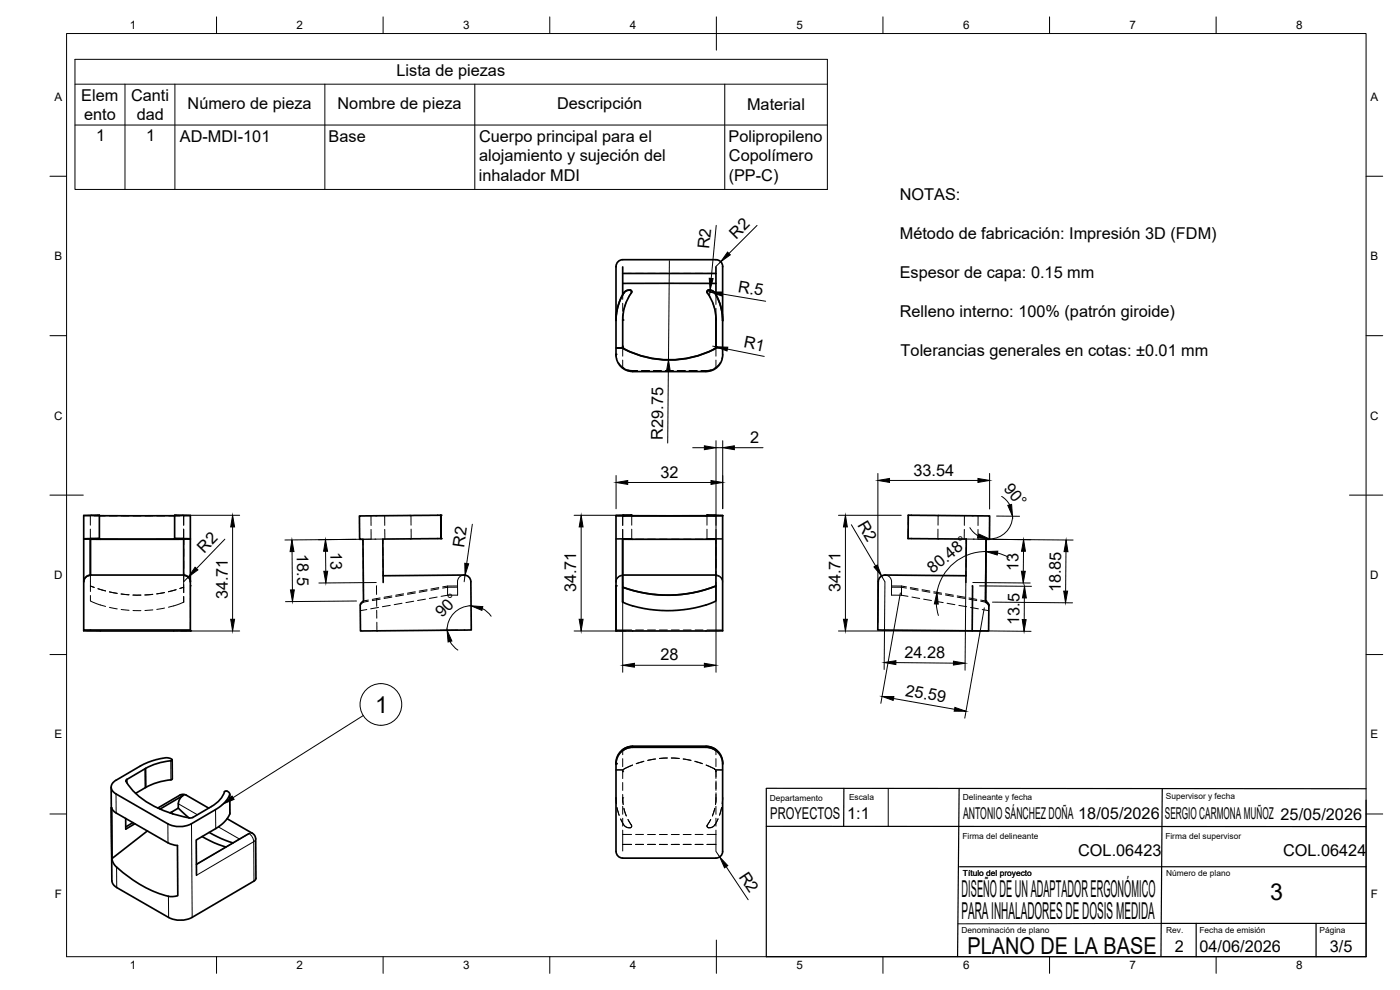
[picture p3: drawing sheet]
<svg xmlns="http://www.w3.org/2000/svg" width="420mm" height="297mm" viewBox="0 0 420 297" stroke-linecap="round" stroke-linejoin="round" font-family="sans-serif">
<!-- layer: Visible -->
<g fill="none" stroke="#000" stroke-width=".51">
<path d="M184.9 96.1v10.4a5 5 0 0 0 5 5h22a5 5 0 0 0 5-5v-10.3M184.9 96.1v-16.2a2 2 0 0 1 2-2h28a2 2 0 0 1 2 2v16.3M186.9 80.1v8.3M186.9 82h28M186.9 85h28M187.1 88l.5-.5 .8-.4 .9 .1 .3 .5a16 16 0 0 0-2.7 8.3v7.9M187.1 88l-.9 1.9-.8 2.2-.5 4.1M187.1 88l-.9 1.8-.8 2.3-.5 4M189.6 87.5l-.3-.5h-.9l-.8 .5-.5 .5M189.6 87.5v.1M212.2 87.5l.3-.5h.8l.8 .4 .5 .6M212.2 87.5v.1"/>
<path d="M214.6 88l1.7 3.9 .5 2.4 .1 2M214.6 88l1.7 3.9 .5 2.4 .1 1.9M214.6 88l-.5-.5-.9-.4-.8 .1-.2 .5a16 16 0 0 1 2.7 8.3M214.9 80.1v8.3M214.9 95.4v8.6M186.9 103.9l.1 .5a28.6 28.6 0 0 0 27.8 0l.1-.5M214.9 103.8l-.1 .6a28.6 28.6 0 0 1-27.8 0l-.1-.5M29.8 154.7h22.6M132.3 154.6l-24.4 .2v7h1l.2 18.5-1 1.2 .1 7.8 33.2-.3-.1-14.5a2 2 0 0 0-2-2M184.9 154.7h32M186.9 154.7h28M186.9 154.7h.1"/>
<path d="M186.9 154.7l2.7-.1-4.7 .1v34.6M189.6 154.6v.2M212.2 154.6v.2M214.9 154.7h.1M214.9 154.7l-2.7-.1 4.7 .1v34.6h-32M27.1 161.7v10.8M27.1 161.8h3M27.1 172.5h28M27.1 161.7l2.7-.1-4.7 .1M27.1 161.7h.1M27.1 172.5a2 2 0 0 0-2 2M29.8 161.6v-7l-4.7 .1v34.3h32"/>
<path d="M52.4 161.6v-7h4.3l.4 .1v7M55.1 161.7h2v12.8M55.1 172.5a2 2 0 0 1 2 2M55.1 161.7h-30M55.1 161.8h-25M57.1 174.5v14.8M57.1 161.7l-4.7-.1 2.7 .1v10.8M132.4 161.6l-17.5 .1 .1 13.1M132.4 161.6l-.1-7 .1 7M139.3 172.5l-24.3 .2M184.9 175.8h.1M184.9 175.8v13.5"/>
<path d="M186.9 161.8v18.9M186.9 161.8h28M186.9 172.5h28M214.9 161.8v18.5l-2 .9a39.1 39.1 0 0 1-24.2 .2l-1.8-.8M214.9 175.8a39.3 39.3 0 0 1-28 .4 39.2 39.2 0 0 0 28-.4M289.9 174.8l.1-13.1-17.5-.1 .1-7 24.4 .2-.1 7h-1l-.1 18.8 1 1.2-.1 7.5h-4.9M289.9 172.7l-24.3-.2a2 2 0 0 0-2 2l-.2 14.5 28.4 .3v-13.5M296 161.8l-.2 18.5 .8 .8 .2 .7M25.1 189l.2 .3h4.8M57.1 189.3h-27M186.9 180.6v.1M33.4 236.2l.2 28.1"/>
<path d="M38.1 233.9l-.3 .3a21.8 21.8 0 0 0 12.3 9.4l3.3 1 4 .8 6-3.4M38.1 233.9v1M43.6 230.6l-5.5 3.3M43.6 230.6l.1 5.7-3 1.7M43.6 230.6l.1 5.7M51.2 228.3l.4-.2-.1-.3-1.8-.4-4.1 .9-3.1 1.3-7.7 4.5a2.18 2.18 0 0 0-1.4 2.1 2.18 2.18 0 0 0 1.4 2l15.6 9M51.3 228.3a19.2 19.2 0 0 0-7.6 2.3M51.7 228l-.1 5.9a26.1 26.1 0 0 0-7.9 2.4M54.9 238.7l-6.9 4.1M54.9 238.7l-1 1.1a4.2 4.2 0 0 0-.4 2.7M55.9 238.6l6.7 3.9M55.9 238.6l-.8-.3-.8 .1-7 4.1"/>
<path d="M69 238.3v5.7l-.8 1.6-1.1 1.3-1.6 1.2-6.6 3.9 .1 10.6M184.9 229.1v26.4a2.04 2.04 0 0 0 2 2M184.9 229.2a5 5 0 0 1 5-5h22a5 5 0 0 1 5 5M186.9 225v.2l1.2-.7 1.7-.3 22.1-.1 1.4 .3 1.6 .8v-.2M186.9 225h.1M189.9 223.9a5 5 0 0 0-5 5.3M211.9 223.9a5 5 0 0 1 5 5v26.6a2 2 0 0 1-2 2M214.9 225l-1.4-.8-1.6-.3-22 .1-1.6 .2-1.4 .8M33.6 257.6l.5 1.4 .9 1.2M33.6 257.6h.1M37.7 245.6v3.2l2.8-1.7M39.9 246.8l-2.2 1.3"/>
<path d="M44.2 249.3l-10.6 8.3M50.4 252.9l-15.5-9-.8-.6-.6-1 .1 15.3M50.4 252.9l1.3 .5 1.6 .3 .1 15-2.3 .3a29.6 29.6 0 0 1-13.7-6.8l-2.4-2M51.4 243.7l-.3 .3M51.4 243.7l.5 .5M53.5 242.5l3.2 2.9M53.5 242.5l-2.1 1.2M60.7 251l3.6 1.9 3.5 1.3M62.8 249.8l3.6 1.8 3.5 1.3M63.5 242a8.3 8.3 0 0 0 4-4.6l.5-.1 .5 .3 .5 .7-.7 1.3-1.2 1.6-2 1.5-7.6 4.4a7.8 7.8 0 0 1-7.1 .1M68.2 245.6l7.5 4.4 .9 .9 .1 .8 .1 12.1-.6 .6-18.5 10.8a7.8 7.8 0 0 1-7.1 .1l-15.5-9-1-.7-.5-1.3M74.7 250.1l-15.8 9.2"/>
<path d="M186.9 257.5h28"/>
</g>
<!-- layer: Hidden -->
<g fill="none" stroke="#000" stroke-width=".3">
<path d="M186.9 88.4v1.4M186.9 91v2.4M187 94l-.1 2v-1.4M188 90.6l-.8 2.2M189.5 82h-2.6M189.6 87.5l-1.1 2M190.8 82h2.3M194.3 82h2.4M197.9 82h2.4M201.5 82h2.4M205 82h2.4M208.6 82h2.4"/>
<path d="M212.2 82h2.7M212.2 87.5l1.1 2M213.8 90.6l.7 2.2M214.7 94l.2 2M214.9 88.4v2.9M214.9 92.5v2.9M184.9 106.3l.2 1.4M184.9 104.4h2l-2 .1M184.9 106.2h.1M184.9 106.4h.1M185.6 108.8l1.7 1.7M186.9 110.3l.5 .5 1.2 .5 2.7 .1"/>
<path d="M186.9 110.3l1.7 .8 2.7 .1M186.9 110.4h.1M186.9 110.3h.1M186.9 103.9v.5M186.9 104.5v2.4M186.9 108v2.4M188.4 110.9l2.9 .3M192.5 111.2h2.4M192.5 111.4h2.4M196.1 111.2h2.4M196.1 111.4h2.4M199.7 111.2h2.4"/>
<path d="M199.7 111.4h2.4M203.3 111.2h2.3M203.3 111.4h2.3M206.8 111.2h2.4M206.8 111.4h2.4M213.4 110.9l-3 .3M214.9 108v2.4l-1.8 .9-2.7 .1M214.9 110.3l-1.6 .8-2.9 .2M214.9 104v.4M214.9 104.4h.1M214.9 104.4h2M216.1 108.8l-.5 .7-1.1 .9"/>
<path d="M216.9 106.2l-.3 1.5M216.9 104.5h-2v2.4M25.1 154.8h1.9M27.1 154.7l2.7 .1M27.1 154.7v2.9M27.1 158.8v2.9M28.2 154.8h3.4M29.8 154.6l-2.7 .1M32.8 154.8h2.4M36.4 154.8h2.3M39.9 154.8h2.4M43.5 154.8h2.4"/>
<path d="M47.1 154.8h2.4M50.7 154.8h3.3M52.4 154.6l2.7 .1M55.1 154.7h.1M55.1 154.7l-2.7 .1M55.1 154.7v2.9M55.1 158.8v2.9M57.1 154.8h-1.9M111.3 154.8l.1 2.9M111.4 158.9l-.1 2.9h-2.4v1.7M115.4 154.7l.1 2.9M115.5 158.8v2.9"/>
<path d="M123.3 154.7l.1 2.9M123.4 158.8v2.9M186.9 154.7v2.9M186.9 158.8v2.9M189.6 154.8v2.8M189.6 158.8v2.8M212.2 154.8v2.8M212.2 158.8v2.8M214.9 154.7v2.9M214.9 158.8v3M272.6 158.7l-.1 2.9M272.6 154.6v2.9"/>
<path d="M281.5 158.8v2.9M281.5 154.7v2.9M289.4 158.8v2.9M289.4 154.7v2.9M293.5 158.9v2.9M293.5 154.8v2.9M27.1 172.5v.2M27.1 172.7a2.02 2.02 0 0 0-2 2.1M27.1 178.7v1.6l4.6 1.7M27.1 172.5h.1M27.1 172.5v5M27.1 175.8l1.2 .4-1.2-.4"/>
<path d="M29.4 176.6l2.3 .7M32.8 177.6l2.4 .4M36.3 178.2l2.4 .2M36.3 178.2l2.4 .3M39.9 178.5h2.4h-2.4M43.5 178.5l2.3-.2zM47 178.2l2.4-.4zM50.5 177.5l2.4-.6zM55.1 161.8v1.7M55.1 172.5h.1M55.1 172.7a2.02 2.02 0 0 1 2 2.1M55.1 172.5v5.3"/>
<path d="M55.1 176.2l-1.1 .4M55.1 161.8h.1M55.1 164.7v2.4M55.1 168.2v2.4M55.1 171.8v2.4M55.1 179v1.7M57.1 175.8v2.6M57.1 175.8h.1M57.1 179.5v2.4M109 164.7v2.4M109 168.2v2.4M109 171.8l.1 2.4"/>
<path d="M109.1 175.4v2.4M109.1 179v1.7M112.5 161.8l2.4-.1v1.4M113 179.5l.1 2.4M113.1 175.8l-.1 2.6M114.1 179.4l-2.4 .4M114.1 179.8l-2.4 .4M114.9 164.3v2.4M114.9 167.8l.1 2.4M115 172.7h.1M115 171.4v1.3M117.6 179.2l-2.3 .4"/>
<path d="M117.6 178.8l-2.3 .4M121.1 178.5l-2.3 .5M121.1 178.2l-2.3 .4M124.6 177.6l-2.3 .4M124.7 177.9l-2.4 .4M127.7 179.8l-2.4 .4M128.2 177.3l-2.4 .4M128.2 176.9l-2.4 .4M131.2 179.1l-2.3 .5M131.7 176.7l-2.4 .4M131.7 176.3l-2.4 .4M132.8 176.1l1.5-.3v2.8"/>
<path d="M134.3 178.6l-1.9 .3M137.3 176.2h-3l-1.4 .3M137.3 175.8h-3M139.3 172.5a1.99 1.99 0 0 0-2 2v4.1h-3M184.9 161.7h2M186.8 161.6l-1.9 .1M186.9 172.7a2.02 2.02 0 0 0-2 2.1M186.9 161.7h.1M186.9 161.7l2.7 .1M186.9 161.7v.1M186.9 161.8h.1M186.9 172.5a2.02 2.02 0 0 0-2 2"/>
<path d="M187.1 161.6h2.5l-2.7 .1M190.8 161.8h2.3M194.3 161.8h2.4M197.9 161.8h2.4M201.5 161.8h2.4M207.4 161.8h-2.4M208.6 161.8h2.4M214.9 161.7v1.4M214.9 172.5a2 2 0 0 1 2 2M214.9 172.5h.1M214.9 171.4v1.3a2.02 2.02 0 0 1 2 2.1M214.9 161.7l-2.7 .1"/>
<path d="M214.9 161.7h2M214.9 164.3v2.4M214.9 167.8v2.4M216.5 161.6h-4.3l2.7 .1M265.6 172.5a1.99 1.99 0 0 1 2 2l-.1 4.1h3M267.6 176.2h3l1.4 .3M267.6 175.8h3M270.5 178.6l2 .3M270.6 175.8l-.1 2.8M270.6 175.8l1.4 .3M273.2 176.7l2.3 .4M273.2 176.3l2.3 .4"/>
<path d="M273.7 179.1l2.3 .5M276.7 177.3l2.4 .4M276.7 176.9l2.4 .4M277.2 179.8l2.3 .4M280.2 177.9l2.4 .4M280.2 177.6l2.4 .4M283.8 178.5l2.3 .5M283.8 178.2l2.3 .4M287.3 179.2l2.3 .4M287.3 178.8l2.3 .4M289.9 172.7h.1M289.9 171.4v1.3"/>
<path d="M289.9 167.8v2.4M290 164.3l-.1 2.4M290.8 179.8l2.3 .4M290.8 179.4l2.3 .4M292.4 161.8l-2.4-.1v1.4M293.6 161.8h2.3M32.9 182.2l2.3 .5M36.4 182.9l2.3 .2M39.9 183.2h2.4M45.9 183l-2.4 .2M49.4 182.4l-2.3 .4M55.1 180.6l-1.8 .8-2.8 .8"/>
<path d="M55.1 180.6v.1M57.1 183.1v2.4M57.1 186.7v2.6M109.1 180.6l-1 1.2M110.1 182.9l-2 .3M110.6 180.4l-1.5 .3M110.6 180.1l-1.5 .2M113.1 183.1v2.4M113.1 186.7v2.6M113.6 182.3l-2.3 .4M117.1 181.6l-2.3 .4M120.6 181l-2.3 .4"/>
<path d="M124.2 180.4l-2.4 .4M189.6 189h-4.7M190.8 189h2.3M194.3 189h2.4M197.9 189h2.4M201.5 189h2.4M205 189h2.4M208.6 189h2.4M212.2 189h4.7M280.7 180.4l2.4 .4M284.2 181l2.4 .4M287.8 181.6l2.3 .4"/>
<path d="M291.3 182.3l2.3 .4M294.3 180.4l1.5 .3M294.3 180.1l1.5 .2M294.8 182.9l2 .3M295.8 180.6v.1M184.9 239.3l.1 1.8M184.9 239.3l.1 1.9M184.9 229.1h.1M184.9 231h2M186.9 231l-2 .1M186.9 239.4h.1M186.9 239.4l.1 1.9"/>
<path d="M186.9 239.4l.1 2M186.9 231.5h.1M186.9 225.2h.1M186.9 225.2v1.2M186.9 227.6v2.4M186.9 231.2v2.4M186.9 234.8v2.4M186.9 238.4v2.3M189.8 229.5l-2.5 1.2-.4 .8 .4-.7 2.5-1.2M193.2 228.4l-2.3 .7M193.2 228.5l-2.3 .7M196.7 227.7l-2.3 .4"/>
<path d="M196.7 227.8l-2.3 .4M200.3 227.4l-2.4 .1h2.4M201.5 227.4l2.4 .1h-2.4M205 227.7l2.4 .4M205 227.8l2.4 .4M208.5 228.4l2.3 .7M208.5 228.5l2.3 .7M211.9 229.5l2.4 1.1 .4 .4 .2 .5-.6-.8-2.4-1.1M214.9 225.2v1.2M214.9 227.6v2.4M214.9 231.2v2.4M214.9 234.3v2.9"/>
<path d="M214.9 237.9v2.8M216.9 231l-2-.1 2 .2M216.9 239.2l-.2 1.9M185.2 242.3l.6 2.3M185.2 242.4l.6 2.3M186.3 245.7l1.3 2.2 .5 .3 1.1 .2h-.7l-.9-.5zM186.9 253.4v1.9M186.9 253.4h2.6zM186.9 250.4h2.6M186.9 241.9v2.4M186.9 245.5v2.4M186.9 249.1v4.3"/>
<path d="M187.2 242.5l.8 2.3M187.2 242.6l.8 2.2M188.5 245.9l1.1 1.8-.1 .4-.3 .2M188.5 245.9l1.1 1.9-.1 .4-.3 .2M189.6 247.8v.1M190.8 253.4h2.3zM190.8 250.4h2.3M194.3 253.4h2.4zM194.3 250.4h2.4M197.9 253.4h2.4zM197.9 250.4h2.4M201.5 253.4h2.4z"/>
<path d="M201.5 250.4h2.4M205 253.4h2.4zM205 250.4h2.4M208.6 253.4h2.4zM208.6 250.4h2.4M212.2 250.4h2.7M212.2 247.8v.1M213.3 245.9l-1.1 1.8 .1 .4 .3 .2M213.3 245.9l-1.1 1.8 .1 .5 .3 .2M214.5 242.5l-.7 2.3M214.5 242.6l-.7 2.2M214.7 241.3l.2-1.9-.2 2"/>
<path d="M214.9 249.1v4.3h-2.7h2.7v1.9M214.9 241.9v2.4M214.9 245.5v2.4M215.5 245.7l-1.4 2.2-.7 .4h-.8M215.5 245.7l-1.4 2.3-.7 .3-.8 .1M216.6 242.3l-.7 2.2M216.6 242.3l-.7 2.3"/>
</g>
<!-- layer: Visible -->
<g fill="#000">
<circle cx="186.9" cy="96" r=".25"/>
<circle cx="132.3" cy="154.6" r=".25"/>
<circle cx="186.9" cy="154.7" r=".25"/>
<circle cx="55.1" cy="161.7" r=".25"/>
<circle cx="132.4" cy="161.6" r=".25"/>
<circle cx="184.9" cy="175.8" r=".25"/>
<circle cx="57.1" cy="189.3" r=".25"/>
<circle cx="184.9" cy="189.3" r=".25"/>
<circle cx="295.8" cy="180.3" r=".25"/>
<circle cx="184.9" cy="229.2" r=".25"/>
<circle cx="184.9" cy="229.1" r=".25"/>
</g>
<!-- layer: Visible Narrow -->
<g fill="none" stroke="#000" stroke-width=".3">
<path d="M34.8 238.2l.1 5.7M51.2 228.3l.1 5.7M55.9 238.6h-2M68.9 238.6v5.7M50.4 247.2v5.7M53.5 241.2l5.7 3.3M57.5 247.1l.2 28.1M64.7 242.9v5.7M65.5 248.1l6.4 3.7M74.7 250.1h.1M74.7 250.1l-15.8 9.3M75.7 250l-1 .1 1 1.1 .4 1.3"/>
<path d="M76.1 252.5l-17.1 10.1M76.1 252.5l.1 11.9M76.7 251.7l-.6 .8M35 260.2v6.1M50.5 268.9l.1 6.4"/>
</g>
<!-- layer: BORDER -->
<g fill="none" stroke="#000" stroke-width=".3">
<path d="M20 10.1h390v276.9h-390zM65 5.1v5M115 5.1v5M165 5.1v5M215 5.1v10M265 5.1v5M315 5.1v5M365 5.1v5M15 52.9h5M410 52.9h5M15 100.7h5M410 100.7h5"/>
<path d="M15 148.6h10M405 148.6h10M15 196.4h5M410 196.4h5M15 244.2h5M410 244.2h5M65 287v5M115 287v5M165 287v5M215 282.1v9.9M265 287v5M315 287v5"/>
<path d="M365 287v5"/>
</g>
<!-- layer: FD_Dimensions -->
<g fill="none" stroke="#000" stroke-width=".3">
<path d="M200.9 78.2l-.3 29.8M214.9 67.6l-1.5 16M216.3 78.5l-1.4 1.4M227.2 67.6l-8.4 8.5M212.6 87l.5 .2 .1 .4M212.7 87.5l.5 .1M213.1 87l-.2 2M216.6 88.2l13.2 2.2M200.6 111.4l-.2 21.5M213.9 103.9l1 .1a1.01 1.01 0 0 1-1 .8M218.3 104.7l11.1 2.2M207.9 134.3h3.5"/>
<path d="M214.9 132.2v38.2M214.9 134.3h2M216.9 132.2v20.5M220.4 134.3h8.6M54.9 154.6h17M69.8 158.1v27.7M141.8 157.3l-1.7 11.8M172.3 154.6h14.8M174.4 158.1v27.7M184.9 142.7v10M188.4 144.8h25M251.6 154.6h18.9"/>
<path d="M253.7 158.1v27.7M255.5 157.4l7.3 12.4M263.5 142.1v44.8M267 144.2h26.5M291.1 158.3l1.1 1.4 1.4 1.1M297 142.1v10.6M299.1 154.8l6.9 .1M300.6 148.9l1.4 1.2 1 1.4M303.9 154.9a6.9 6.9 0 0 1-7 6.8M56.5 173.1l-1.4 1.4M67.5 161.8l-8.5 8.8M87.7 165.5l.1 11.5"/>
<path d="M97.7 165.4l.1 6M112.8 161.8l-27.3 .2M112.9 174.8l-17.2 .1M139.6 172.6l-.3 1.9M186.9 174.6v27.1M214.9 174.6v27.1M264.6 172.8l1 1.7M265.6 174.6l-.3 26.3M270.2 177.9l-5.8 33.1M289.9 174.8l-.3 26.3M292 174.8l17.2 .1M292.1 161.8l30 .2"/>
<path d="M294 175.8l15.6 .1M295.9 165.5a14.8 14.8 0 0 0-14.7 12.2M299.4 165.9l3.2 1.3M307.2 165.4l-.1 6M307.4 179.4v6.5M319.9 165.5l-.1 11.9M54.3 189.3h17.6M107 180.3l-21.3 .2M135.1 192.5l1 1.4 1.3 1.2M137.3 189l-5.2 .1M141.4 181.8a7.2 7.2 0 0 0-7.2 7.3M144.8 182.6l1.4 1 1.2 1.3"/>
<path d="M172.3 189.3h15.5M190.4 199.6h21M251.6 189.3h43M268.9 198.8l17.3 .2M281 181.2l.6 3.5M293.9 189.3l15.5 .1M295.4 182.4l-5.9 33.1M297.9 180.7l24 .2M268.2 209.6l18.3 3.2M214.9 255.5l1.1 1.6M217.9 260l6.6 10"/>
</g>
<g fill="#000" stroke="#000" stroke-width=".3">
<path d="M218.4 75.6l.8 .9-2.9 2zM212.9 83.5l1.1 .1-.9 3.4zM213.2 87.6h3.5l-.2 1.2zM200.6 108l.6 3.5-1.2-.1zM214.9 104l3.5 .2-.2 1.1zM211.4 133.8l3.5 .5-3.5 .6zM216.9 134.3l3.5-.5v1.1zM69.8 154.6l.6 3.5h-1.2zM174.4 154.6l.6 3.5h-1.2zM184.9 144.8l3.5-.6v1.1zM213.4 144.2l3.5 .6-3.5 .5zM253.7 154.6l.6 3.5h-1.2z"/>
<path d="M263.5 144.2l3.5-.6v1.1zM293.5 143.6l3.5 .6-3.5 .5zM302.5 151.6l1.1-.3 .3 3.6zM58.5 170.2l.9 .8-2.9 2.1zM87.6 162l.6 3.5h-1.1zM87.2 177h1.1l-.5 3.5zM97.7 161.9l.6 3.5h-1.2zM97.2 171.4h1.1l-.5 3.5zM139.5 169l1.2 .2-1.1 3.4zM262.3 170.1l1-.6 1.3 3.3zM293.7 160.2l3.2 1.5-3.5-.4zM295.9 165.5l3.5-.1-.1 1.1z"/>
<path d="M306.5 171.4h1.2l-.6 3.5zM307.2 161.9l.5 3.5h-1.1zM307.5 175.9l.5 3.5h-1.1zM319.2 177.4h1.2l-.6 3.5zM320 162l.5 3.5h-1.2zM69.2 185.8h1.2l-.6 3.5zM134.2 189.1l1.4 3.2-1.1 .3zM141.4 181.8l3.5 .2-.3 1.1zM173.8 185.8h1.2l-.6 3.5zM186.9 199.6l3.5-.6v1.2zM211.4 199l3.5 .6-3.5 .6zM253.1 185.8h1.2l-.6 3.5z"/>
<path d="M265.4 198.8l3.5-.6v1.2zM281.2 177.7l.4 3.6-1.2-.1zM286.2 198.4l3.4 .6-3.5 .5zM306.8 185.9h1.2l-.7 3.5zM264.7 209h3.6l-.2 1.1zM286.6 212.2l3.3 1.2h-3.5zM216 257.1l2.4 2.6-1 .7z"/>
</g>
<!-- layer: TITLEBLOCK -->
<path d="M230 236.6v50.4h180v-46.9M230 236.5l180 .2M253.3 236.5l-.1 11.5M287.8 236.6l-.4 50.4M348.8 236.6l-.4 50.4M230 247.9l180 .1M288 260.1h122M348.5 277.1h61.5M359 277.1v9.9M395 277.1v9.9" fill="none" stroke="#000" stroke-width=".36"/>
<path d="M266.6 236.5v11.5M348.5 277.1l-61 .1" fill="none" stroke="#000" stroke-width=".3"/>
<!-- layer: Parts Lists -->
<path d="M22.5 17.8h225.8v39h-225.8zM22.5 25.3h225.8M22.5 37.5h225.8M37.5 25.3v31.5M52.5 25.3v31.5M97.5 25.3v31.5M142.5 25.3v31.5M217.5 25.3v31.5" fill="none" stroke="#000" stroke-width=".3"/>
<!-- layer: Balloons -->
<circle cx="114.3" cy="211.4" r="6.3" fill="none" stroke="#000" stroke-width=".3"/>
<!-- layer: 0 -->
<path d="M67 241.2l2.6-2.3 .7 .9z" fill="#000" stroke="#000" stroke-width=".3"/>
<path d="M109 214.7l-39.1 24.6" fill="none" stroke="#000" stroke-width=".3"/>
<g font-size="7">
<text x="112.6" y="213.9">1</text>
<text x="288.6" y="269.2">DISEÑO DE UN ADAPTADOR ERGONÓMICO</text>
<text x="381.2" y="270">3</text>
<text x="288.5" y="275.7">PARA INHALADORES DE DOSIS MEDIDA</text>
<text x="290.4" y="286.2">PLANO DE LA BASE</text>
</g>
<g font-size="4.9">
<text x="119" y="22.8">Lista de piezas</text>
<text x="24.4" y="30.2">Elem</text>
<text x="39.3" y="30.2">Canti</text>
<text x="56.3" y="32.7">Número de pieza</text>
<text x="101.3" y="32.7">Nombre de pieza</text>
<text x="167.2" y="32.7">Descripción</text>
<text x="224.2" y="33.1">Material</text>
<text x="25.3" y="36">ento</text>
<text x="41" y="36.1">dad</text>
<text x="28.8" y="42.4">1</text>
<text x="43.8" y="42.4">1</text>
<text x="54" y="42.5">AD-MDI-101</text>
<text x="98.6" y="42.5">Base</text>
<text x="143.8" y="42.6">Cuerpo principal para el</text>
<text x="218.6" y="42.5">Polipropileno</text>
<text x="143.8" y="48.4">alojamiento y sujeción del</text>
<text x="218.8" y="48.4">Copolímero</text>
<text x="143.7" y="54.3">inhalador MDI</text>
<text x="218.7" y="54.3">(PP-C)</text>
<text x="270" y="59.9">NOTAS:</text>
<text x="221" y="71.9" transform="rotate(-45 221 71.9)">R2</text>
<text x="270" y="71.6">Método de fabricación: Impresión 3D (FDM)</text>
<text x="212.9" y="74.9" transform="rotate(-85 212.9 74.9)">R2</text>
<text x="270" y="83.3">Espesor de capa: 0.15 mm</text>
<text x="221.3" y="87.5" transform="rotate(10 221.3 87.5)">R.5</text>
<text x="270" y="95">Relleno interno: 100% (patrón giroide)</text>
<text x="223" y="104.3" transform="rotate(11 223 104.3)">R1</text>
<text x="270.3" y="106.7">Tolerancias generales en cotas: ±0.01 mm</text>
<text x="198.9" y="131.9" transform="rotate(-89 198.9 131.9)">R29.75</text>
<text x="225.1" y="132.9">2</text>
<text x="198.2" y="143.3">32</text>
<text x="274.1" y="142.7">33.54</text>
<text x="301.1" y="146.7" transform="rotate(50 301.1 146.7)">90°</text>
<text x="257.2" y="157.6" transform="rotate(60 257.2 157.6)">R2</text>
<text x="61.3" y="166.1" transform="rotate(-46 61.3 166.1)">R2</text>
<text x="89.1" y="166.3" transform="rotate(89 89.1 166.3)">18.5</text>
<text x="99.2" y="165.5" transform="rotate(90 99.2 165.5)">13</text>
<text x="139.3" y="164.4" transform="rotate(-82 139.3 164.4)">R2</text>
<text x="280" y="172.3" transform="rotate(-40 280 172.3)">80.48°</text>
<text x="305.6" y="171.3" transform="rotate(-90 305.6 171.3)">13</text>
<text x="68.3" y="179.8" transform="rotate(-90 68.3 179.8)">34.71</text>
<text x="173" y="177.7" transform="rotate(-90 173 177.7)">34.71</text>
<text x="252.3" y="177.7" transform="rotate(-90 252.3 177.7)">34.71</text>
<text x="318.3" y="177.8" transform="rotate(-90 318.3 177.8)">18.85</text>
<text x="132.7" y="185.5" transform="rotate(-46 132.7 185.5)">90°</text>
<text x="305.9" y="187.6" transform="rotate(-89 305.9 187.6)">13.5</text>
<text x="271.4" y="197.4">24.28</text>
<text x="198.2" y="198.1">28</text>
<text x="271.6" y="208.7" transform="rotate(10 271.6 208.7)">25.59</text>
<text x="231.2" y="245.8">PROYECTOS 1:1</text>
<text x="289" y="245.9">ANTONIO SÁNCHEZ DOÑA 18/05/2026 SERGIO CARMONA MUÑOZ 25/05/2026</text>
<text x="323.6" y="256.7">COL.06423</text>
<text x="385.1" y="256.9">COL.06424</text>
<text x="221.6" y="263" transform="rotate(56 221.6 263)">R2</text>
<text x="352.6" y="285.7">2</text>
<text x="360" y="285.5">04/06/2026</text>
<text x="399.1" y="285.7">3/5</text>
</g>
<g font-size="3.5">
<text x="39" y="8.8">1</text>
<text x="89" y="8.8">2</text>
<text x="139" y="8.8">3</text>
<text x="189" y="8.8">4</text>
<text x="239" y="8.8">5</text>
<text x="289" y="8.8">6</text>
<text x="339" y="8.8">7</text>
<text x="389" y="8.8">8</text>
<text x="16.3" y="30.2">A</text>
<text x="411.3" y="30.2">A</text>
<text x="16.3" y="78">B</text>
<text x="411.3" y="78">B</text>
<text x="16.2" y="125.9">C</text>
<text x="411.2" y="125.9">C</text>
<text x="16.2" y="173.7">D</text>
<text x="411.2" y="173.7">D</text>
<text x="16.3" y="221.6">E</text>
<text x="411.3" y="221.6">E</text>
<text x="16.4" y="269.4">F</text>
<text x="411.4" y="269.4">F</text>
<text x="39" y="290.8">1</text>
<text x="89" y="290.8">2</text>
<text x="139" y="290.8">3</text>
<text x="189" y="290.8">4</text>
<text x="239" y="290.8">5</text>
<text x="289" y="290.8">6</text>
<text x="339" y="290.8">7</text>
<text x="389" y="290.8">8</text>
</g>
<g font-size="2.5">
<text x="349.9" y="239.9">Supervisor y fecha</text>
<text x="231" y="240.2">Departamento</text>
<text x="254.8" y="240">Escala</text>
<text x="289" y="240.1">Delineante y fecha</text>
<text x="288.9" y="251.6">Firma del delineante</text>
<text x="349.7" y="251.6">Firma del supervisor</text>
<text x="289" y="262.9">Título del proyecto</text>
<text x="350" y="262.9">Número de plano</text>
<text x="288.5" y="279.9">Denominación de plano</text>
<text x="350" y="279.9">Rev.</text>
<text x="360" y="279.9">Fecha de emisión</text>
<text x="396" y="279.9">Página</text>
</g>
</svg>
